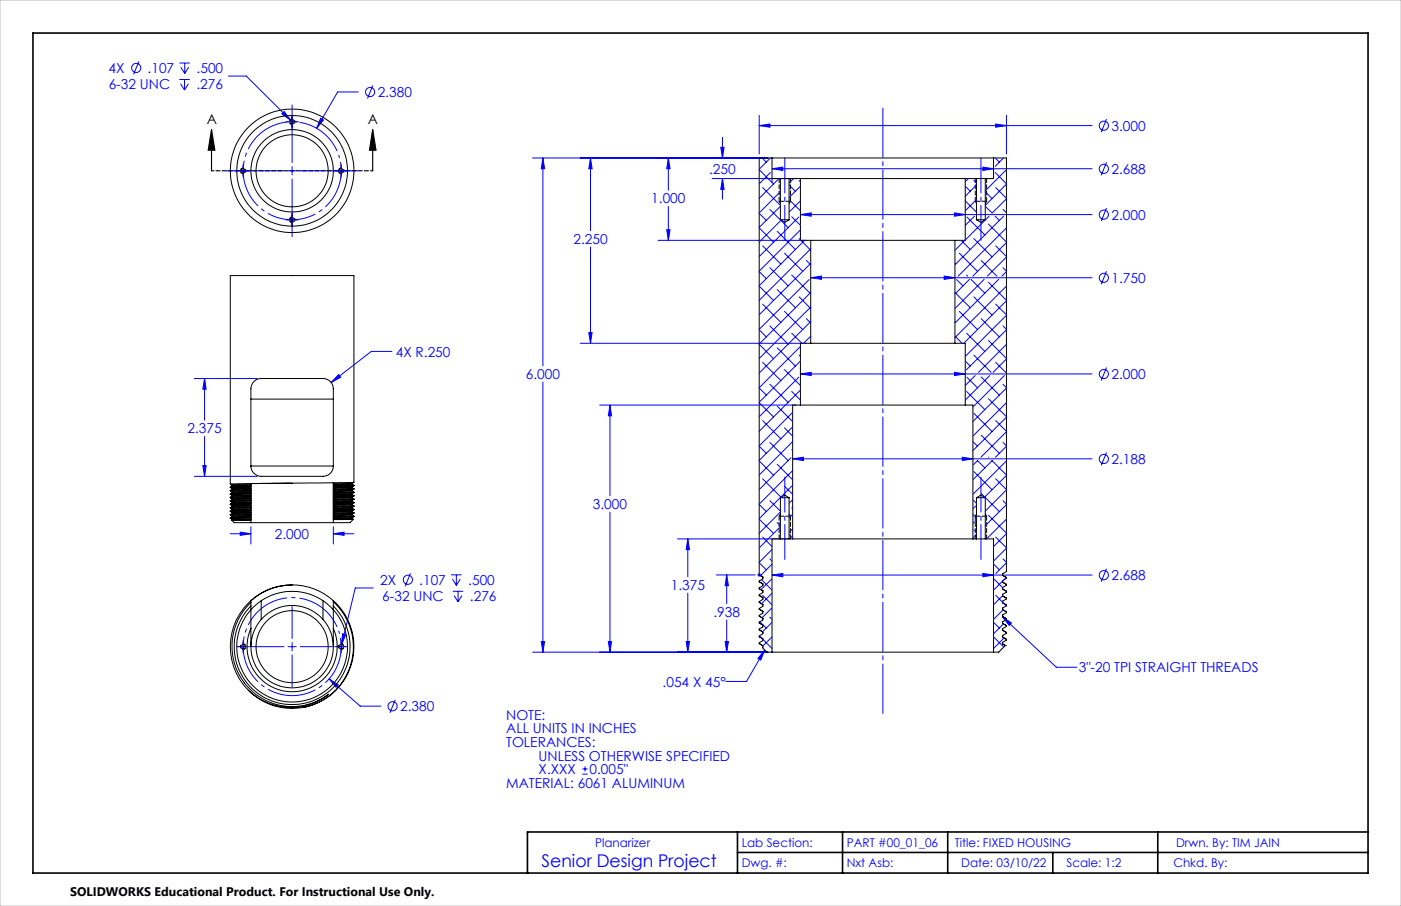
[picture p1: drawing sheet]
<svg xmlns="http://www.w3.org/2000/svg" width="432mm" height="279mm" viewBox="0 0 432 279" stroke-linecap="round" stroke-linejoin="round" font-family="sans-serif">
<g fill="none" stroke="#00f" stroke-width=".31">
<path d="M42.8 18.9l-1.6 4.1M55.3 19.4h3.2M56.9 19.4v3.2M55.2 24.5h3.3M55.6 25.8l1.3 2M55.7 20.7l1.2 1.9M56.9 24.5v3.3M58.1 25.8l-1.2 2M58.1 20.7l-1.2 1.9M70.4 23.5h5.5l13.7 13.6M86.9 35.1l.7-.7 2 2.7zM88.1 37.6h3.9"/>
<path d="M90 32.3v17.8M98.8 36.5l.9 .5-2.1 2.6zM110.4 28.4h-6.3l-6.5 11.2M114.9 26.4l-1.6 4M234 38.7l3.3-.5v1zM234 35.6v11.8M234 38.7h102.6M306.9 38.2l3.3 .5-3.3 .5zM310.2 35.6v11.8M341 36.7l-1.6 4.1M69.7 52.7h17.8M74.9 50.7v3.9"/>
<path d="M88.8 52.7h2.5M90 51.4v2.5M90 55.2v17.8M92.6 52.7h17.7M105.2 50.7v3.9M164.1 48.7h72.6M167.3 48.7l.6 3.3h-1.1zM167.3 48.7v64.1M182 48.7l.5 3.3h-1zM182 48.7v22.5M206 48.7l.5 3.3h-1zM206 48.7v10"/>
<path d="M219.5 55.1h25.9M222.1 45.4h1.1l-.5 3.3zM222.7 55.1l.5 3.3h-1.1zM222.7 42.4v6.3M222.7 55.1v6.3M237.9 55.2v1.1M237.9 52h98.7M237.9 52l3.4-.5v1.1zM302.9 51.5l3.3 .5-3.3 .6zM341 50.1l-1.6 4M88.1 67.8h3.9M182 76.2v29.7"/>
<path d="M202.8 74.1h45.8M205.5 70.8h1l-.5 3.3zM206 63.7v10.4M246.7 66.2l3.3-.5v1zM246.7 66.2h89.9M294.2 65.7l3.3 .5-3.3 .5zM341 64.2l-1.6 4M249.9 85.7l3.3-.6v1zM249.9 85.7h86.7M291 85.1l3.3 .6-3.3 .4zM341 83.6l-1.6 4.1M59.9 116.7h19.3"/>
<path d="M63 116.7l.5 3.3h-1zM63 116.7v12.9M104.4 115.5l.6 .8-2.9 1.7zM120.8 108.4h-6.4l-12.3 9.6M167.3 117.8v83.3M178.8 105.9h69.8M181.5 102.6h1l-.5 3.3zM246.7 115.3l3.3-.5v1zM246.7 115.3h89.9M294.2 114.8l3.3 .5-3.3 .5zM341 113.3l-1.6 4.1M63 134.6v12.3"/>
<path d="M184.8 124.9h60.6M188 124.9l.5 3.3h-1zM188 124.9v28M341 139.5l-1.6 4M59.9 146.9h19.3M62.5 143.6h1l-.5 3.3zM188 157.9v43.2M244.3 141.5h92.3M244.3 141.5l3.3-.5v1zM296.6 141l3.3 .5-3.3 .5zM71 164.6h6.3M74 164.1l3.3 .5-3.3 .5z"/>
<path d="M77.3 162.5v5.3M102.7 164.6l3.3-.5v1zM102.7 162.5v5.3M102.7 164.6h6.4M126.5 176.8l-1.6 4M139 177.3h3.3M139.5 178.6l1.2 1.9M140.7 177.3v3.2M141.9 178.6l-1.2 1.9M208.8 166.2h34.2M212 166.2l.5 3.3h-1zM212 166.2v11.7"/>
<path d="M220.8 177.3h11.9M224 177.3l.5 3.3h-1zM224 177.3v8.9M233.5 177.3h1M233.6 177l.8 .7M234 176.8v1M234.4 177l-.8 .7M237.9 177.3h98.7M237.9 177.3l3.4-.5v1.1zM302.9 176.8l3.3 .5-3.3 .6zM341 175.4l-1.6 4M73 199.4h3.9"/>
<path d="M74.9 197.5v3.9M77.6 199.4h9.9M88.8 199.4h2.5M90 187v9.9M90 198.2v2.5M92.6 199.4h9.8M103.2 199.4h3.9M105.2 197.5v3.9M105.6 195.4l1 .3-1.3 3.1zM115 181.3h-5.5l-4.2 17.5M139.6 182.4h3.2M139.9 183.7l1.3 1.9"/>
<path d="M141.2 182.4v3.2M142.4 183.7l-1.2 1.9M166.8 197.8h1.1l-.6 3.3zM187.5 197.8h1l-.5 3.3zM211.5 197.8h1l-.5 3.3zM212 182.9v18.2M223.5 197.8h1l-.5 3.3zM224 191.2v9.9M309 190.2l2.7 1.9-.7 .8zM309 190.2l16.6 15.6h6.3M90 202v9.8M101.4 209.4l2.8 1.8-.6 .7z"/>
<path d="M101.4 209.4l9.6 8.4h6.4M121.8 215.8l-1.6 4M164.1 201.1h72.6M235.7 200.4l-1.2 3.2-.9-.5zM235.7 200.4l-5.6 9.7h-6.4M179.5 238.7h1.6M179.5 237.1h1.6M180.3 236.3v1.6"/>
<circle cx="42" cy="20.9" r="1.42"/>
<circle cx="114.1" cy="28.4" r="1.4"/>
<circle cx="340.2" cy="38.8" r="1.42"/>
<circle cx="340.2" cy="52.1" r="1.41"/>
<circle cx="340.2" cy="66.2" r="1.41"/>
<circle cx="340.2" cy="85.7" r="1.41"/>
<circle cx="340.2" cy="115.3" r="1.42"/>
<circle cx="340.2" cy="141.5" r="1.41"/>
<circle cx="125.7" cy="178.8" r="1.4"/>
<circle cx="340.2" cy="177.4" r="1.42"/>
<circle cx="121" cy="217.8" r="1.42"/>
</g>
<path d="M65.2 40l1 6.3h-2zM65.2 40v12.7M114.9 40l1 6.3h-2zM114.9 40v12.7" fill="none" stroke="#000" stroke-width=".35"/>
<path d="M104.5 48.2a15.1 15.1 0 0 0-25.2-6.1 15.1 15.1 0 0 0 6.6 25.1 15.1 15.1 0 0 0 18.9-17.9l-.3-1.1M104.5 195a15.1 15.1 0 0 0-25.2-6.2 15.1 15.1 0 0 0 6.6 25.2 15.1 15.1 0 0 0 18.9-17.9l-.3-1.1" fill="none" stroke="#00f" stroke-width=".31" stroke-dasharray="15.2 1.3 1.3 1.3" stroke-dashoffset="-1.8" stroke-linecap="butt"/>
<path d="M90.9 37.6a.88 .88 0 0 1-1.2 .7 .88 .88 0 0 1-.2-1.5 .88 .88 0 0 1 1.4 .6v.2M75.8 52.7a.88 .88 0 0 1-1.3 .7 .88 .88 0 0 1-.1-1.4 .88 .88 0 0 1 1.4 .5v.2M106 52.7a.88 .88 0 0 1-1.2 .7 .88 .88 0 0 1-.1-1.4 .88 .88 0 0 1 1.3 .5v.2M90.9 67.8a.88 .88 0 0 1-1.2 .8 .88 .88 0 0 1-.2-1.5 .88 .88 0 0 1 1.4 .5v.2M74.1 199.4a.88 .88 0 0 1 1.2-.8 .88 .88 0 0 1 .2 1.5 .88 .88 0 0 1-1.4-.6v-.1M104.3 199.4a.88 .88 0 0 1 1.3-.8 .88 .88 0 0 1 .1 1.5 .88 .88 0 0 1-1.4-.6v-.1" fill="none" stroke="#000" stroke-width=".31" stroke-dasharray="1.3 .6" stroke-dashoffset=".7" stroke-linecap="butt"/>
<path d="M114.9 52.7h-49.7" fill="none" stroke="#000" stroke-width=".35" stroke-dasharray="1.3 .6" stroke-dashoffset=".6"/>
<path d="M272.1 220.5v-187.7" fill="none" stroke="#00f" stroke-width=".31" stroke-dasharray="15.2 1.3 1.3 1.3" stroke-dashoffset="-.5"/>
<path d="M241.9 48.7v25.4M302.3 48.7v25.4M241.9 147.1v25.4M302.3 147.1v25.4" fill="none" stroke="#00f" stroke-width=".31" stroke-dasharray="15.2 1.3 1.3 1.3" stroke-dashoffset="4.4"/>
<path d="M10.2 10.2h411.4v259h-411.4zM227.3 256.6v12.6M259.7 256.6v12.6M292.1 256.6v12.6M356.8 256.6v12.6M421.6 256.6h-259v12.6M227.3 262.9h194.3M324.5 262.9v6.3" fill="none" stroke="#000" stroke-width=".5"/>
<path d="M0 0h431.8v279.4h-431.8z" fill="none" stroke="#c0c0c0" stroke-width=".31"/>
<path d="M240.1 62.1h3.5M300.6 62.1h3.5M243.6 159.2h-3.5M304.1 159.2h-3.5" fill="none" stroke="#000" stroke-width=".31" stroke-dasharray="1.3 .6" stroke-dashoffset="-.2"/>
<path d="M240.1 55.1v7M243.6 55.1v7M300.6 55.1v7M304.1 55.1v7M240.1 166.2v-7M243.6 166.2v-7M300.6 166.2v-7M304.1 166.2v-7" fill="none" stroke="#000" stroke-width=".31" stroke-dasharray="1.3 .6"/>
<path d="M240.1 62.1l.4 .7M243.6 62.1l-.4 .7M300.6 62.1l.4 .7M304.1 62.1l-.4 .7M240.1 159.2l.4-.7M243.6 159.2l-.4-.7M300.6 159.2l.4-.7M304.1 159.2l-.4-.7" fill="none" stroke="#000" stroke-width=".31" stroke-dasharray="1.3 .6" stroke-dashoffset=".4"/>
<path d="M114.9 40l1 6.3h-2zM65.2 40l1 6.3h-2z" fill="#000"/>
<g fill="#00f">
<path d="M309 190.2l2.7 1.9-.7 .8z"/>
<path d="M101.4 209.4l2.2 2.5 .6-.7zM224 177.3l.5 3.3h-1zM223.5 197.8h1l-.5 3.3z"/>
<path d="M63 116.7l.5 3.3h-1zM62.5 143.6h1l-.5 3.3zM104.4 115.5l-2.3 2.5 2.9-1.7zM74 164.1l3.3 .5-3.3 .5zM102.7 164.6l3.3-.5v1zM86.9 35.1l2.7 2-2-2.7zM98.8 36.5l-1.2 3.1 2.1-2.6zM105.6 195.4l-.3 3.4 1.3-3.1z"/>
<path d="M234 38.7l3.3-.5v1zM306.9 38.2l3.3 .5-3.3 .5zM237.9 52l3.4-.5v1.1zM302.9 51.5l3.3 .5-3.3 .6zM246.7 66.2l3.3-.5v1zM294.2 65.7l3.3 .5-3.3 .5zM249.9 85.7l3.3-.6v1zM291 85.1l3.3 .6-3.3 .4zM237.9 177.3l3.4-.5v1.1zM302.9 176.8l3.3 .5-3.3 .6zM244.3 141.5l3.3-.5v1zM296.6 141l3.3 .5-3.3 .5zM246.7 115.3l3.3-.5v1zM294.2 114.8l3.3 .5-3.3 .5zM222.1 45.4h1.1l-.5 3.3zM222.7 55.1l.5 3.3h-1.1zM206 48.7l.5 3.3h-1zM205.5 70.8h1l-.5 3.3zM182 48.7l.5 3.3h-1zM181.5 102.6h1l-.5 3.3zM211.5 197.8h1l-.5 3.3zM212 166.2l.5 3.3h-1zM187.5 197.8h1l-.5 3.3zM188 124.9l.5 3.3h-1zM167.3 48.7l.6 3.3h-1.1zM166.8 197.8h1.1l-.6 3.3zM235.7 200.4l-1.2 3.2-.9-.5z"/>
</g>
<g fill="none" stroke="#000" stroke-width=".31">
<path d="M237.9 48.7h68.3M237.9 48.7h-3.9v128.6M237.9 48.7v6.4h2.6M240.5 55.1h2.7M240.5 55.1v12.7M243.2 55.1h3.5M243.2 55.1v12.7M246.7 55.1h50.8M246.7 55.1v19h3.2M297.5 55.1v19h-3.2M297.5 55.1h3.5M301 55.1h2.7"/>
<path d="M301 55.1v12.7M303.7 55.1v12.7M306.2 48.7h4v127.5l-1.2 .7v.5M306.2 48.7v6.4h-2.5M240.5 67.8h2.7M240.5 67.8l1.4 .8 1.3-.8M249.9 74.1h44.4M249.9 74.1v31.8M294.3 74.1v31.8M301 67.8h2.7M301 67.8l1.3 .8 1.4-.8M249.9 105.9h44.4"/>
<path d="M249.9 105.9h-3.2v19M294.3 105.9h3.2v19M77.3 123.1h25.4M246.7 124.9h50.8M246.7 124.9h-2.4v41.3M297.5 124.9h2.4v41.3M71 152.3l.5 .5M71 151.2l.5 .5M71 150.2l.5 .5M71 153.4l.5 .4M71 154.4l.5 .5M71 156.5l.5 .5"/>
<path d="M71 158.6l.5 .5M71 155.5l.5 .5M71 157.6l.5 .5M71 159.7l.5 .5M71.5 157v.3M71.5 156v.2M71.5 159.1v.3M71.5 152.8v.2M71.5 151.7v.3M71.5 149.6v.3M71.5 150.7v.2M71.5 153.8v.3"/>
<path d="M71.5 158.1v.2M71.5 154.9v.3M71.6 149.9l-.6 .3M71.6 153l-.6 .4M71.6 152l-.6 .3M71.6 150.9l-.6 .3M71.6 154.1l-.6 .3M71.6 155.2l-.6 .3M71.6 157.3l-.6 .3M71.6 156.2l-.6 .3M71.6 158.3l-.6 .3M71.6 159.4l-.6 .3"/>
<path d="M77.3 149.1l-6.3 .2M77.3 143.7a3.4 3.4 0 0 0 4.3 3.2h12.5a22 22 0 0 0 7-.4l1.4-1.5 .2-1.3M77.3 143.7v-23.8a3.4 3.4 0 0 1 4.3-3.2h16.9a3.3 3.3 0 0 1 4.2 3.2v23.8M77.3 149.1v.4M77.3 149.5l-5.8 .1M77.3 150l-6.3 .2M77.3 149.7l-5.7 .2M77.3 149.7v.3M77.3 153.2l-6.3 .2M77.3 152.9l-5.7 .1M77.3 152.9v.3M77.3 152.6l-5.8 .2"/>
<path d="M77.3 152.3l-6.3 .1M77.3 152.3v.3M77.3 151.6l-5.8 .1M77.3 151.2l-6.3 .2M77.3 151.2v.4M77.3 150.5l-5.8 .2M77.3 150.2l-6.3 .1M77.3 150.2v.3M77.3 152.2l-6.3 .1M77.3 151.8l-5.7 .2M77.3 151.8v.4M77.3 151.1l-6.3 .1"/>
<path d="M77.3 150.8l-5.7 .1M77.3 150.8v.3M77.3 153.7l-5.8 .1M77.3 153.4l-6.3 .1M77.3 153.4v.3M77.3 154.3l-6.3 .1M77.3 154l-5.7 .1M77.3 154v.3M77.3 155.3l-6.3 .2M77.3 155l-5.7 .2M77.3 155v.3M77.3 154.8l-5.8 .1"/>
<path d="M77.3 154.4l-6.3 .2M77.3 154.4v.4M77.3 157.4l-6.3 .2M77.3 157.1l-5.7 .2M77.3 157.1v.3M77.3 156.9l-5.8 .1M77.3 156.5l-6.3 .2M77.3 156.5v.4M77.3 159l-5.8 .1M77.3 158.6l-6.3 .2M77.3 158.6v.4M77.3 155.8l-5.8 .2"/>
<path d="M77.3 155.5l-6.3 .1M77.3 155.5v.3M77.3 156.4l-6.3 .1M77.3 156.1l-5.7 .1M77.3 156.1v.3M77.3 157.9l-5.8 .2M77.3 157.6l-6.3 .1M77.3 157.6v.3M77.3 158.5l-6.3 .1M77.3 158.2l-5.7 .1M77.3 158.2v.3M77.3 159.6l-6.3 .1"/>
<path d="M77.3 159.2l-5.7 .2M77.3 159.2v.4M77.3 159.7l-6.3 .1M77.3 159.7v.4M77.3 156.9v.2M77.3 155.8v.3M77.3 159v.2M77.3 152.6v.3M77.3 151.6v.2M77.3 149.5v.2M77.3 150.5v.3M77.3 153.7v.3"/>
<path d="M77.3 157.9v.3M77.3 154.8v.2M77.3 143.7h25.4M77.3 150v.2M77.3 151.1v.1M77.3 152.2v.1M77.3 153.2v.2M77.3 154.3v.1M77.3 155.3v.2M77.3 156.4v.1M77.3 157.4v.2M77.3 158.5v.1"/>
<path d="M77.3 159.6v.1M90 149l-12.7 .1M102.7 148.9l-12.7 .1M102.7 149.9v.3M102.7 150.5v.3M102.7 153.7v.3M102.7 153.1v.3M102.7 152v.4M102.7 151v.3M102.7 152.6v.4M102.7 151.6v.3M102.7 154.2v.3"/>
<path d="M102.7 154.8v.3M102.7 155.8v.3M102.7 155.2v.3M102.7 157.9v.4M102.7 157.3v.4M102.7 159.5v.3M102.7 156.3v.3M102.7 156.9v.3M102.7 158.4v.3M102.7 159v.3M102.7 148.9v.3M102.7 149.5v.3"/>
<path d="M102.7 157.7v.2M102.7 156.6v.3M102.7 159.8v.3M102.7 153.4v.3M102.7 152.4v.2M102.7 150.2v.3M102.7 151.3v.3M102.7 154.5v.3M102.7 158.7v.3M102.7 155.5v.3M102.7 149.2v.3M102.7 149.8v.1"/>
<path d="M102.7 150.8v.2M102.7 151.9v.1M102.7 153v.1M102.7 154v.2M102.7 155.1v.1M102.7 156.1v.2M102.7 157.2v.1M102.7 158.3v.1M102.7 159.3v.2M108.5 150.4l.6 .3M108.5 153.6l.6 .3M108.5 152.5l.6 .3"/>
<path d="M108.5 151.4l.6 .4M108.5 154.6l.6 .3M108.5 155.7l.6 .3M108.5 157.8l.6 .3M108.5 156.7l.6 .4M108.5 158.9l.6 .3M108.5 159.9l.4 .2M108.5 149.3l.6 .3M108.5 157.6v.2M108.5 156.5v.2M108.5 159.7v.2M108.5 153.3v.3"/>
<path d="M108.5 152.3v.2M108.5 150.1v.3M108.5 151.2v.2M108.5 154.4v.2M108.5 158.6v.3M108.5 155.4v.3M108.5 149.1v.2M108.5 150.1l-5.8 .1M108.5 150.4l-5.8 .1M108.5 153.6l-5.8 .1M108.5 153.3l-5.8 .1M108.5 152.3l-5.8 .1"/>
<path d="M108.5 151.2l-5.8 .1M108.5 152.5l-5.8 .1M108.5 151.4l-5.8 .2M108.5 154.4l-5.8 .1M108.5 154.6l-5.8 .2M108.5 155.7l-5.8 .1M108.5 155.4l-5.8 .1M108.5 157.8l-5.8 .1M108.5 157.6l-5.8 .1M108.5 159.7l-5.8 .1M108.5 156.5l-5.8 .1M108.5 156.7l-5.8 .2"/>
<path d="M108.5 158.6l-5.8 .1M108.5 158.9l-5.8 .1M108.5 159.9l-5.8 .2M108.5 149.1l-5.8 .1M108.5 149.3l-5.8 .2M109.1 149.8l-.6 .3M109.1 148.7v-63.7h-38.1v64.3l.5 .3M109.1 153l-.6 .3M109.1 151.9l-.6 .4M109.1 150.8l-.6 .4M109.1 154l-.6 .4M109.1 155.1l-.6 .3"/>
<path d="M109.1 157.2l-.6 .4M109.1 159.3l-.6 .4M109.1 156.1l-.6 .4M109.1 158.3l-.6 .3M109.1 148.7l-.6 .4M109.1 148.7l-6.4 .2M109.1 149.8l-6.4 .1M109.1 149.6l-6.4 .2M109.1 150.7l-6.4 .1M109.1 153.9l-6.4 .1M109.1 153l-6.4 .1M109.1 151.9l-6.4 .1"/>
<path d="M109.1 150.8l-6.4 .2M109.1 152.8l-6.4 .2M109.1 151.8l-6.4 .1M109.1 154l-6.4 .2M109.1 154.9l-6.4 .2M109.1 156l-6.4 .1M109.1 155.1l-6.4 .1M109.1 158.1l-6.4 .2M109.1 157.2l-6.4 .1M109.1 159.3l-6.4 .2M109.1 156.1l-6.4 .2M109.1 157.1l-6.4 .1"/>
<path d="M109.1 158.3l-6.4 .1M109.1 159.2l-6.4 .1M109.1 149.6v.2M109.1 150.7v.1M109.1 151.8v.1M109.1 152.8v.2M109.1 153.9v.1M109.1 154.9v.2M109.1 156v.1M109.1 157.1v.1M109.1 158.1v.2M109.1 159.2v.1"/>
<path d="M240.5 153.5h2.7M240.5 153.5l1.4-.8 1.3 .8M240.5 153.5v12.7M243.2 153.5v12.7M301 153.5h2.7M301 153.5l1.3-.8 1.4 .8M301 153.5v12.7M303.7 153.5v12.7M71.5 160.5l.7 .7h5.1M71.5 160.2v.2M71.6 160.4l-.1 .1M77.3 161.2h25.4"/>
<path d="M77.3 160.4l-5.8 .1M77.3 160.1l-5.8 .1M77.3 160.3l-5.7 .1M77.3 160.3v.1M77.3 160.1v.2M77.3 160.4v.8M102.7 160.2h6.2l-1 1h-5.2M102.7 160.1v.1M102.7 160.2v1M234 177.3l1.2 .7M234 179.4l1.2 .7M234 177.3l1.1 .7"/>
<path d="M234 179.4l1.1 .7v.5l-1.1 .7v.2M235.1 178v.5l-1.1 .7v.2M240.5 166.2h2.7M240.5 166.2h-2.6v34.9M243.2 166.2h1.1M244.3 166.2h55.6M299.9 166.2h1.1M301 166.2h2.7M303.7 166.2h2.5v34.9M309 179.6l1.2 .6M309 177.4l1.2 .7M310.2 178.1h.1"/>
<path d="M310.2 178.1v.3l-1.2 .6v.6M77.3 186.9a17.9 17.9 0 0 0 .1 25.2 17.9 17.9 0 0 0 25.2 0 17.9 17.9 0 0 0 .1-25.2M77.3 185.8a18.5 18.5 0 0 0-1.4 25.5 18.5 18.5 0 0 0 25.3 2.8 18.6 18.6 0 0 1-24.6-1.2M77.3 185.2a19 19 0 0 0-.7 27.7M77.3 185.2v.6M77.3 193.8a13.9 13.9 0 0 0 12.7 19.5 13.9 13.9 0 0 0 12.7-19.5M77.3 199.4a12.7 12.7 0 0 0 12.7 12.7 12.7 12.7 0 0 0 12.7-12.7M77.3 185.8v13.6M80.5 191l-1.4 2a12.7 12.7 0 0 0-1.8 6.4M80.5 191a12.7 12.7 0 0 1 19.1 0M80.5 185.3v5.7M90 180.4a18.9 18.9 0 0 0-12.7 4.8"/>
<path d="M90 180.4a19.1 19.1 0 0 1 12.7 4.8M99.6 191a12.6 12.6 0 0 1 3.1 8.4M99.6 185.3v5.7M102.7 185.6a18.9 18.9 0 0 1 1 27 18.9 18.9 0 0 1-27.1 .3M102.7 185.2a19 19 0 0 1 5.7 19.5 19 19 0 0 1-15.1 13.5M102.7 185.2v.3M102.7 185.6v13.8M234 198.5l1.2 .7M234 192.1l1.2 .7M234 196.4l1.2 .7M234 190l1.2 .7M234 194.2l1.2 .7"/>
<path d="M234 187.9l1.2 .7M234 181.5l1.2 .7M234 183.7l1.2 .7M234 185.8l1.2 .7M234 192.1l1.1 .7v.5l-1.1 .7v.2M234 198.5l1.1 .6M234 196.4l1.1 .6v.6l-1.1 .6v.3M234 187.9l1.1 .7v.5l-1.1 .7v.2M234 190l1.1 .7M234 194.2l1.1 .7M234 183.7l1.1 .6v.6l-1.1 .6v.3M234 181.5l1.1 .7"/>
<path d="M234 185.8l1.1 .6M235.1 199.1l-.1 .6 1.4 1.4h1.5M235.1 190.7v.5l-1.1 .7v.2M235.1 194.9v.5l-1.1 .7v.3M235.1 182.2v.5l-1.1 .7v.3M235.1 186.4v.6l-1.1 .6v.3M309 194.4l1.2 .7M309 192.3l1.2 .6M309 190.1l1.2 .7M309 196.5l1.2 .7M309 198.6l.8 .5M309 183.8l1.2 .7"/>
<path d="M309 185.9l1.2 .7M309 181.7l1.2 .7M309 188l1.2 .7M309.8 199.1h.1M309.8 199.1l-2 2h-1.6M310.2 195.1h.1M310.2 192.9h.1M310.2 188.7h.1M310.2 197.2h.1M310.2 190.8h.1M310.2 186.6h.1M310.2 184.5h.1"/>
<path d="M310.2 182.4h.1M310.2 180.2h.1M310.2 192.9v.3l-1.2 .7v.5M310.2 197.2v.2l-1.2 .7v.5M310.2 190.8v.3l-1.2 .6v.6M310.2 195.1v.2l-1.2 .7v.5M310.2 188.7v.2l-1.2 .7v.5M310.2 182.4v.2l-1.2 .7v.5M310.2 184.5v.2l-1.2 .7v.5M310.2 180.2v.3l-1.2 .7v.5M310.2 186.6v.2l-1.2 .7v.5M237.9 201.1h68.3"/>
<circle cx="90" cy="37.6" r=".66"/>
<circle cx="74.9" cy="52.7" r=".69"/>
<circle cx="90" cy="52.7" r="17.1"/>
<circle cx="90" cy="52.7" r="12.7"/>
<circle cx="90" cy="52.7" r="19"/>
<circle cx="90" cy="52.7" r="11.1"/>
<circle cx="105.2" cy="52.7" r=".69"/>
<circle cx="90" cy="67.8" r=".66"/>
<circle cx="74.9" cy="199.4" r=".68"/>
<circle cx="90" cy="199.4" r="17.1"/>
<circle cx="90" cy="199.4" r="11.1"/>
<circle cx="105.2" cy="199.4" r=".68"/>
</g>
<g fill="none" stroke="#00f" stroke-width=".31">
<path d="M234 52.3l4.4 4.5M234.9 48.7l1.3 1.3M235.1 57.9l5.4 5.4M237.5 48.7l-3.5 3.5M237.5 53.2l-3.5 3.5M240.1 55.1l-6.1 6.1M240.5 59.1l-6.5 6.6M243.2 57l1.9 2M244.6 55.1l-1.4 1.3M246.3 55.6l.4 .5M246.7 57.4l-3.5 3.5M297.5 57.4l1.5 1.6"/>
<path d="M298.4 55.1l-.9 1M300.1 55.6l.9 .8M301 57l-3.5 3.5M303.7 59.1l2.1 2.1M306.7 53.2l3.5 3.5M306.7 48.7l1.3 1.3M306.9 57.9l3.3 3.3M309.3 48.7l-2.6 2.6M310 52.5l-6.3 6.3M310.2 56.8l-6.5 6.5M234 70.3l4.4 4.4M234 65.8l2.2 2.2"/>
<path d="M235.1 75.8l5.6 5.7M237.3 64.6l5.6 5.6M239.5 71.3l5.6 5.6M240.5 63.6l-6.5 6.5M240.7 67.9l-6.7 6.7M241.8 78.1l5.6 5.6M243.2 61.6l3.4 3.3M244 66.9l2.7 2.6M246.2 66.9l-12.2 12.2M246.3 73.6l.4 .4M246.7 61.9l-3.5 3.5M246.7 70.9l-12.7 12.7"/>
<path d="M246.8 74.1l3.1 3.1M248 74.1l-14 14M249.9 76.7l-15.9 15.9M295.7 78.1l5.6 5.6M296.2 74.1l2.8 2.8M297.4 74.1l-3.1 3.1M297.5 61.9l3.5 3.5M298 66.9l5.5 5.6M300.1 73.6l5.7 5.6M300.4 66.7l-2.9 2.8M301 61.6l-3.4 3.3M303.7 63.6l2 2.1"/>
<path d="M304.7 69.1l5.5 5.5M304.8 66.7l-7.3 7.3M306.7 66.7l1.3 1.3M306.9 75.8l3.3 3.3M309.1 64.6l1.1 1.1M309.3 66.7l-15 15M310.2 61.3l-4.4 4.4M310.2 70.3l-14.9 14.9M310.2 74.8l-10.4 10.4M310.2 79.3l-5.9 5.9M234 88.2l4.4 4.5M234 83.7l2.2 2.2"/>
<path d="M235.1 93.8l5.6 5.6M237.3 82.5l5.6 5.7M239.5 89.3l5.6 5.6M241.8 96l5.6 5.6M244 84.8l5.7 5.6M246.3 91.5l3.6 3.6M248.5 98.3l1.4 1.3M248.5 80.3l1.4 1.4M249.4 86.2l-15.4 15.4M249.9 81.2l-15.9 15.9M249.9 90.2l-15.9 15.9M249.9 94.7l-15.9 15.9"/>
<path d="M249.9 99.2l-15.9 15.8M294.3 99.2l.2 .2M294.3 90.2l4.7 4.7M294.3 81.2l.2 .3M294.8 86.2l2 2M295.7 96l5.6 5.6M297.9 84.8l.3 .4M298.8 86.1l-4.5 4.6M299.3 86.1l4.2 4.3M300.1 91.5l5.7 5.7M302.4 98.3l5.6 5.6M302.4 80.3l4.8 4.9"/>
<path d="M303.3 86.1l-9 9M304.7 87.1l5.5 5.5M306.9 93.8l3.3 3.3M307.8 86.1l-13.5 13.5M309.1 82.5l1.1 1.1M310.2 83.7l-1.4 1.5M310.2 88.2l-15.9 15.9M310.2 92.7l-13.2 13.2M310.2 97.2l-12.7 12.7M234 119.7l2.2 2.1M234 106.2l4.4 4.4M234 101.7l2.2 2.2"/>
<path d="M235.1 111.8l5.6 5.6M237.3 118.5l5.6 5.6M237.3 100.5l5.6 5.7M239.5 107.2l5.6 5.7M241.8 114l4.9 4.9M244 102.8l3.2 3.1M246.2 116.3l-12.2 12.2M246.3 109.5l.4 .4M246.7 106.9l-12.7 12.7M246.7 111.3l-12.7 12.7M249.9 103.7l-2.3 2.2M294.3 103.7l2.2 2.2"/>
<path d="M297.5 111.3l1.5 1.6M297.9 102.8l5.6 5.6M298 116.3l3.3 3.3M300.1 109.5l5.4 5.3M300.6 115.8l-3.1 3.1M302.4 116.2l5.6 5.6M304.7 105l5.5 5.6M305 115.8l-7.5 7.6M306.9 111.8l3.1 3M309.1 118.5l1.1 1.1M309.1 100.5l1.1 1.1M309.6 115.8l-9.7 9.7"/>
<path d="M310.2 101.7l-12.3 12.4M310.2 106.2l-8.6 8.6M310.2 110.7l-4.1 4.1M310.2 119.7l-10.3 10.3M234 137.6l2.2 2.2M234 124.2l4.4 4.4M235.1 129.7l5.6 5.6M237.3 136.5l5.6 5.6M239.5 125.2l4.8 4.8M241.8 131.9l2.5 2.6M244 138.7l.3 .3M244 120.7l2.7 2.7"/>
<path d="M244.3 136.2l-10.3 10.3M244.3 127.2l-10.3 10.3M244.3 131.7l-10.3 10.3M246.7 120.3l-12.7 12.7M246.7 124.8l-.1 .1M297.9 120.7l5.6 5.6M299.9 136.2l1.4 1.4M300.1 127.5l5.7 5.6M302.4 134.2l5.6 5.6M304.7 123l5.5 5.5M306.9 129.7l3.3 3.3M309.1 136.5l1.1 1"/>
<path d="M310.2 124.2l-10.3 10.3M310.2 128.7l-10.3 10.3M310.2 133.1l-7.9 7.9M310.2 137.6l-3.4 3.4M234 155.6l2.2 2.2M234 142.1l4.4 4.4M235.1 147.7l5.6 5.6M237.3 154.4l3.2 3.2M239.5 143.2l4.8 4.8M240.5 157.9l-6.5 6.5M241.8 149.9l2.5 2.5M243.8 141.1l-9.8 9.9"/>
<path d="M244 156.6l.3 .3M244.3 154.1l-1.1 1.1M244.3 158.6l-1.1 1.1M244.3 145.1l-10.3 10.4M244.3 149.6l-10.3 10.3M299.9 143.5l1.4-1.5 2.2 2.3M299.9 158.6l1.1 1.1M299.9 154.1l1.1 1.1M300.1 145.4l5.7 5.6M301 155.9l-1.1 1M302.4 152.2l5.6 5.6M304.7 158.9l5.5 5.5"/>
<path d="M304.7 140.9v.1M305.7 142l4.5 4.5M305.8 142l-5.9 6M306.9 147.7l3.3 3.3M309.1 154.4l1.1 1.1M310.2 142.1l-10.3 10.3M310.2 146.6l-6.8 6.8M310.2 151.1l-6.5 6.5M310.2 155.6l-6.5 6.5M234 173.6l2.2 2.1M234 160.1l4.4 4.4M234.7 178.8l3.2 3.2"/>
<path d="M235.1 165.6l2.8 3M237.3 172.4l.6 .6M237.8 178.6l-3.3 3.3M237.9 169.4l-3.9 4M237.9 174l-3.5 3.6M239.5 161.1l1 1M240.5 162.4l-6.5 6.5M243.2 164.8l1.1 1.1M244.3 163.1l-1.1 1.1M300.1 163.4l.9 .8M301 160.3l-1.1 1.1M301 164.8l-1.1 1.1"/>
<path d="M306.2 174l1.8 1.7M306.4 178.6l2.6 2.7M306.9 165.6l3.3 3.3M309 179.2l-2.8 2.8M309.1 172.4l1.1 1M310.2 178.1l-.8 .7M310.2 160.1l-6.1 6.1M310.2 164.6l-4 4M310.2 169.1l-4 3.9M310.2 173.6l-3.3 3.2M234.1 196.1l.7 .8M234.2 191.7l2 2"/>
<path d="M235.1 183.6l2.8 2.9M235.1 197.2l2.8 2.8M237.3 190.3l.6 .7M237.9 187.4l-3.1 3.1M237.9 191.9l-2.9 2.9M237.9 196.4l-2.8 2.8M237.9 182.9l-3.2 3.3M306.2 196.4l3.2 3.2M306.2 191.9l1.8 1.8M306.9 183.6l2.1 2.1M309 183.7l-2.8 2.8M309.1 188.1l-2.9 2.9"/>
<path d="M309.1 190.3l.9 .9M309.3 192.4l-3.1 3.1M309.5 196.7l-3.3 3.3M309.5 186.2l.7 .7M310.1 182.3l.1 .1M310.2 182.5l-.2 .2M237.9 200.9l-.2 .2"/>
</g>
<text font-size="5.4" fill="#00f" x="166.9" y="267.5">Senior Design Project</text>
<g font-size="4.2" fill="#00f">
<text x="33.4" y="22.5">4X</text>
<text x="45.5" y="22.5">.107</text>
<text x="60.6" y="22.5">.500</text>
<text x="33.5" y="27.6">6-32 UNC</text>
<text x="60.5" y="27.6">.276</text>
<text x="116.4" y="29.9">2.380</text>
<text x="342.6" y="40.3">3.000</text>
<text x="218.6" y="53.6">.250</text>
<text x="342.6" y="53.6">2.688</text>
<text x="200.7" y="62.8">1.000</text>
<text x="342.6" y="67.7">2.000</text>
<text x="176.7" y="75.3">2.250</text>
<text x="342.6" y="87.2">1.750</text>
<text x="122" y="109.9">4X R.250</text>
<text x="162.1" y="116.9">6.000</text>
<text x="342.6" y="116.9">2.000</text>
<text x="57.8" y="133.7">2.375</text>
<text x="342.6" y="143.1">2.188</text>
<text x="182.7" y="157">3.000</text>
<text x="84.7" y="166.2">2.000</text>
<text x="342.6" y="178.9">2.688</text>
<text x="117.2" y="180.3">2X</text>
<text x="117.8" y="185.4">6-32 UNC</text>
<text x="129.2" y="180.3">.107</text>
<text x="144.3" y="180.3">.500</text>
<text x="144.8" y="185.4">.276</text>
<text x="206.7" y="182">1.375</text>
<text x="219.9" y="190.3">.938</text>
<text x="332.5" y="207.3">3&quot;-20 TPI STRAIGHT THREADS</text>
<text x="204.2" y="211.7">.054 X 45°</text>
<text x="123.3" y="219.3">2.380</text>
<text x="156" y="222">NOTE:</text>
<text x="156" y="226.2">ALL UNITS IN INCHES</text>
<text x="156" y="230.4">TOLERANCES:</text>
<text x="166" y="234.5">UNLESS OTHERWISE SPECIFIED</text>
<text x="166" y="238.7">X.XXX</text>
<text x="181.7" y="238.7">0.005&quot;</text>
<text x="156" y="242.9">MATERIAL: 6061 ALUMINUM</text>
</g>
<g font-size="4.2">
<text x="63.7" y="38.3">A</text>
<text x="113.4" y="38.3">A</text>
</g>
<text font-size="3.8" x="21.6" y="276.3">SOLIDWORKS Educational Product. For Instructional Use Only.</text>
<g font-size="3.7" fill="#00f">
<text x="183.4" y="261.3">Planarizer</text>
<text x="228.6" y="261.1">Lab Section:</text>
<text x="261" y="261.1">PART #00_01_06</text>
<text x="294.3" y="261.1">Title: FIXED HOUSING</text>
<text x="362.5" y="261.1">Drwn. By: TIM JAIN</text>
<text x="228.6" y="267.5">Dwg. #:</text>
<text x="261" y="267.5">Nxt Asb:</text>
<text x="296.2" y="267.5">Date: 03/10/22</text>
<text x="328.7" y="267.5">Scale: 1:2</text>
<text x="361.6" y="267.5">Chkd. By:</text>
</g>
</svg>
